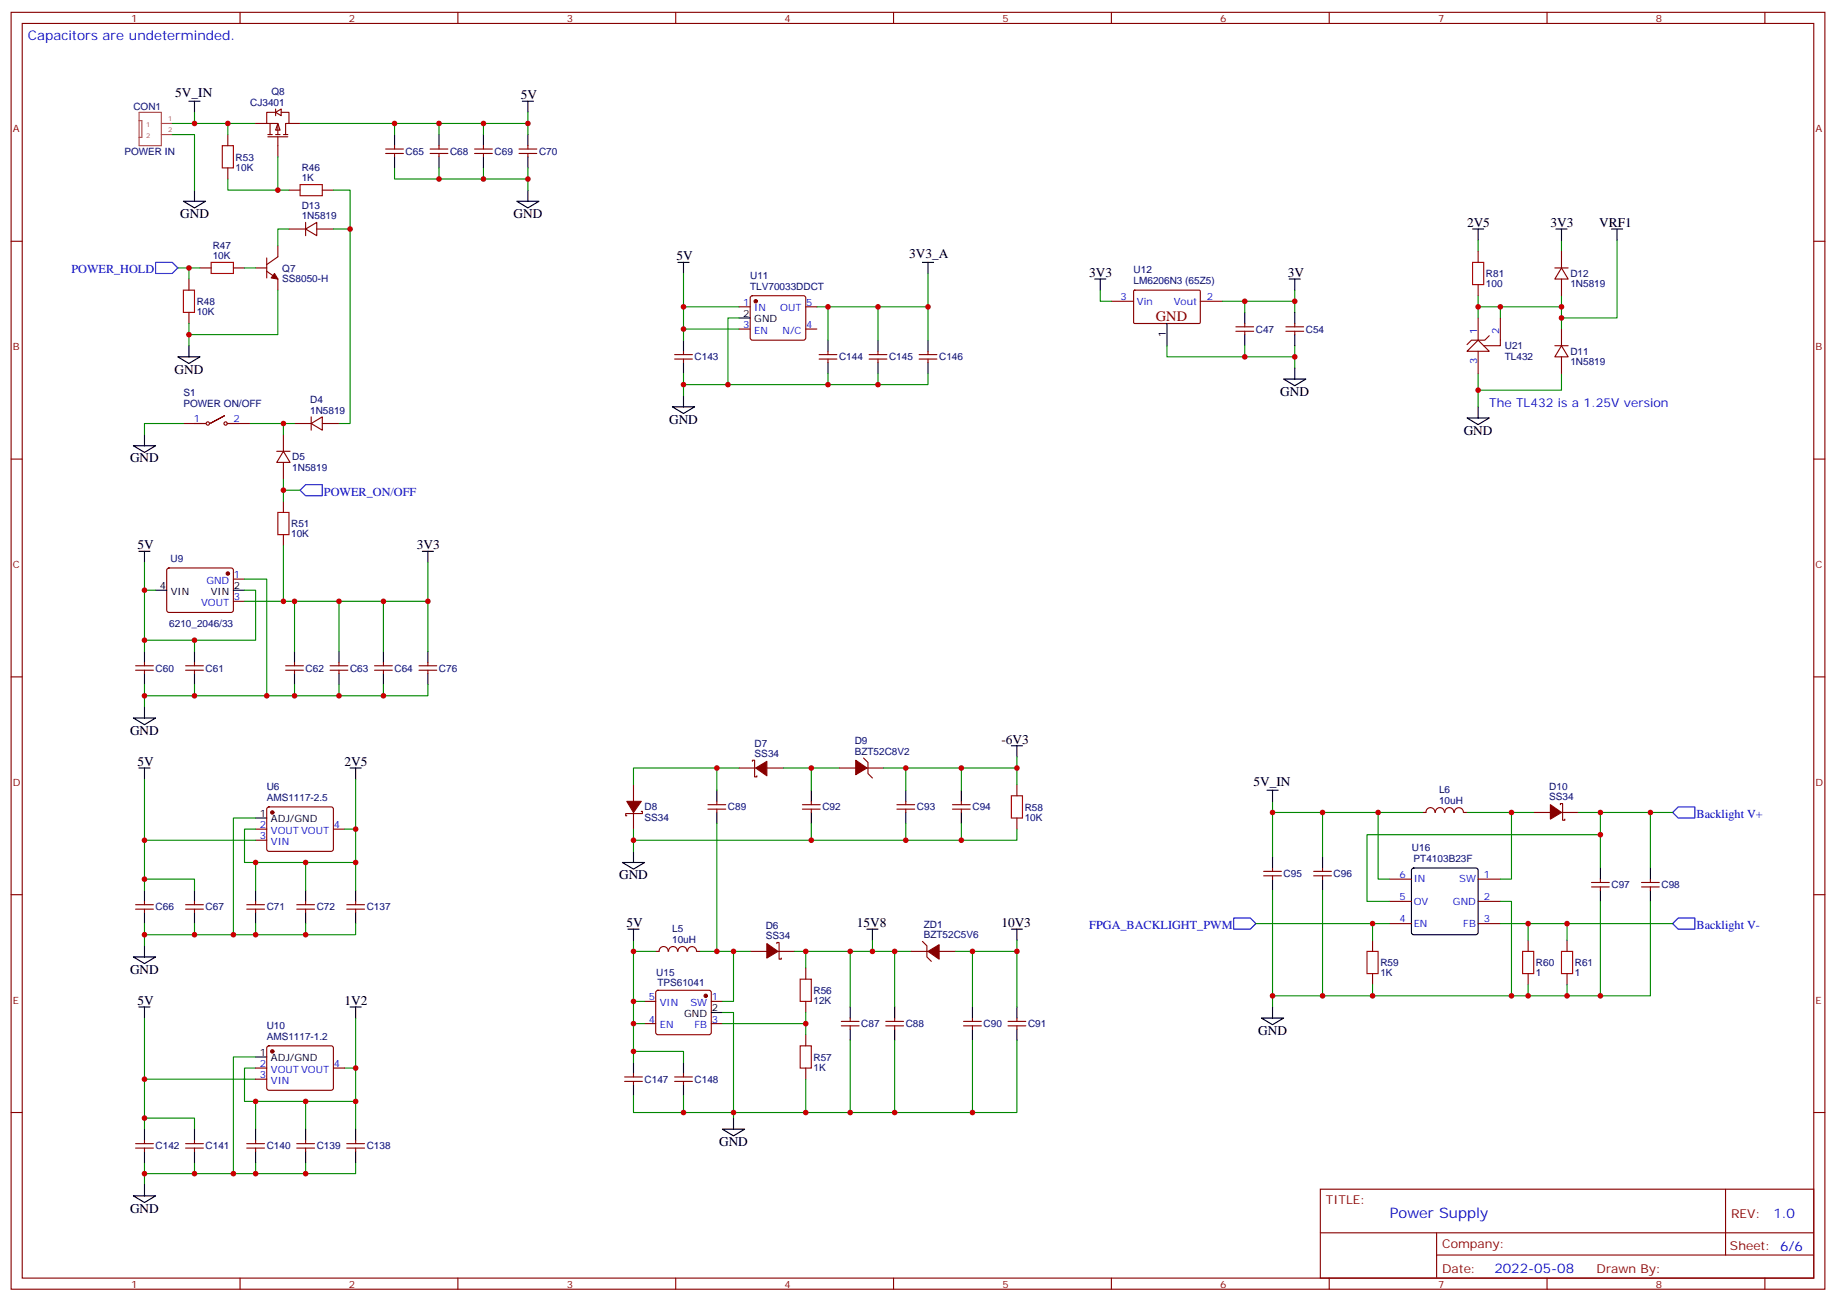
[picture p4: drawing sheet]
<svg xmlns="http://www.w3.org/2000/svg" width="583mm" height="413mm" viewBox="0 0 583 413" stroke-linecap="round" stroke-linejoin="round" font-family="sans-serif">
<g fill="none" stroke="#870000" stroke-width=".35">
<path d="M3.5 3.9h575.8v405.4h-575.8zM7.1 7.4h568.6v398.3h-568.6zM76.2 3.9v3.5M145.3 3.9v3.5M214.5 3.9v3.5M283.6 3.9v3.5M352.8 3.9v3.5M421.9 3.9v3.5M491.1 3.9v3.5M560.2 3.9v3.5M72.3 42.7v3.5M72.3 53.3v3.5"/>
<path d="M122.4 47.3h5.7M122.4 48.7h5.7M125.2 46.2v1.1M125.2 48.7v1.1M136.5 47.3h5.7M136.5 48.7h5.7M139.3 46.2v1.1M139.3 48.7v1.1M150.6 47.3h5.7M150.6 48.7h5.7M153.5 46.2v1.1M153.5 48.7v1.1"/>
<path d="M164.7 47.3h5.7M164.7 48.7h5.7M167.6 46.2v1.1M167.6 48.7v1.1M3.5 76.6h3.6M575.7 76.6h3.6M352.8 95.6h7M359.9 92.3l.3-.2 20.6 .1 .2 .3-.1 10-.3 .2-20.6-.1-.2-.3zM381 95.6h7.1M408.2 103.8h5.6M408.2 105.2h5.6M411 102.7v1.1"/>
<path d="M411 105.2v1M90 138v5.3M93.5 134.4h5.3M98.8 134.4l3.5-2.1v4.3zM98.8 132.3v4.3M102.3 134.4h5.3M3.5 145.7h3.6M87.8 143.3h4.3M90 143.3l2.1 3.5h-4.3zM90 146.8v5.3M90 159.1v3.6M575.7 145.7h3.6"/>
<path d="M90 169.7v3.5M3.5 214.9h3.6M43 211.3h5.7M43 212.8h5.7M45.9 210.3v1M45.9 212.8v1M58.9 211.3h5.7M58.9 212.8h5.7M61.7 210.3v1M61.7 212.8v1M90.7 211.3h5.6M90.7 212.8h5.6"/>
<path d="M93.5 210.3v1M93.5 212.8v1M104.8 211.3h5.6M104.8 212.8h5.6M107.6 210.3v1M107.6 212.8v1M118.9 211.3h5.6M118.9 212.8h5.6M121.7 210.3v1M121.7 212.8v1M133 211.3h5.6M133 212.8h5.6"/>
<path d="M135.8 210.3v1M135.8 212.8v1M575.7 214.9h3.6M3.5 284h3.6M246.6 299.5v-.3h.7v5.3h.7v-.4M575.7 284h3.6M204.6 317.9h3.5M208.4 314.6l.4-.2h16.3l.5 .2 .2 .5v12.7l-.3 .5-.4 .2h-16.3l-.5-.3-.2-.4v-12.7zM225.8 317.9h3.5M238.1 302h5.3M246.9 302h5.3M204.6 324.9h3.5"/>
<path d="M225.8 324.9h3.5M3.5 353.2h3.6M575.7 353.2h3.6M419.1 377.5h156.6v28.2h-156.6zM547.7 377.5v20.9M419.1 391.4h156.5M456 398.4h119.6M456 391.4v14.1M76.2 405.7v3.6M145.3 405.7v3.6M214.5 405.7v3.6M283.6 405.7v3.6"/>
<path d="M352.8 405.7v3.6M421.9 405.7v3.6M491.1 405.7v3.6M560.2 405.7v3.6"/>
</g>
<path d="M44.2 35.7h7v10.5h-7zM44.2 38.3h.8v5.3h-.8M51.2 39.2h3.5M51.2 42.7h3.5" fill="none" stroke="#a64a4a" stroke-width=".35"/>
<path d="M54.7 39.2h26.4M61.7 35.7v3.5M54.7 42.7h7v17.7M349.2 92.1v3.5h3.6M388.1 95.6h22.9M411 92.1v7.1M370.4 109.7v3.6h40.6M411 109.7v7.1M90 155.6h5.2" fill="none" stroke="#008700" stroke-width=".35"/>
<g fill="none" stroke="#000" stroke-width=".35">
<path d="M60 32.1h3.5M61.7 32.1v3.6M125.2 42.7v3.5M125.2 49.8v3.5M139.3 42.7v3.5M139.3 49.8v3.5M153.5 42.7v3.5M153.5 49.8v3.5M167.6 42.7v3.5M167.6 49.8v3.5M58.2 63.9h7.1l-3.6 2.1zM61.7 60.4v3.5"/>
<path d="M347.5 88.6h3.5M349.2 88.6v3.5M409.2 88.6h3.5M411 88.6v3.5M411 99.2v3.5M370.4 102.7v7M411 106.2v3.5M411 116.8v3.5M407.5 120.3h7l-3.5 2.1zM134.1 175h3.5M135.8 175v3.5M45.9 206.8v3.5"/>
<path d="M45.9 213.8v3.5M61.7 206.8v3.5M61.7 213.8v3.5M93.5 206.8v3.5M93.5 213.8v3.5M107.6 206.8v3.5M107.6 213.8v3.5M121.7 206.8v3.5M121.7 213.8v3.5M135.8 206.8v3.5M135.8 213.8v3.5M42.3 227.9h7.1l-3.5 2.1z"/>
<path d="M45.9 224.4v3.5M111.1 243.8h3.6M112.9 243.8v3.5M225.8 321.4h3.5"/>
</g>
<path d="M70.6 46.2h3.5v7.1h-3.5zM88.2 162.7h3.5v7h-3.5z" fill="none" stroke="#a10000" stroke-width=".35"/>
<path d="M49.4 83.3h5.3l1.7 1.8-1.7 1.7h-5.3zM95.2 155.6l1.8-1.8h5.3v3.6h-5.3z" fill="none" stroke="#00f" stroke-width=".35"/>
<g fill="#870000" stroke="#870000" stroke-width=".35">
<path d="M243.4 299.5l3.5 2.5-3.5 2.1z"/>
<circle cx="224" cy="316.1" r=".53"/>
</g>
<path d="M448.3 275.8l.4-.2h19.8l.5 .2 .2 .5v19.7l-.2 .5-.5 .2h-19.8l-.5-.2-.2-.5v-19.7z" fill="#fff" stroke="#000" stroke-width=".35"/>
<g fill="none" stroke="#870000" stroke-width=".35">
<path d="M88.2 78v3.5l-3.5 2.5M81.1 85.1h3.6M84.7 86.1l3.5 2.5v3.5M84.7 81.9v6.3M58.2 134.4h7.1M71.3 132l-4.6 2.4 4.6-2.4M72.3 134.4h7.1M53.2 180.5l.4-.2 20.1 .1 .4 .6-.1 13-.6 .4-20.1-.1-.4-.6v-12.7zM74.1 183.8h3.5M74.1 190.9h3.5M201.1 249.1v5.3M201.1 257.9v5.3"/>
<path d="M203.6 257.6h.3v.7h-5.3v.7h.4M224.7 255.4h5.7M224.7 256.9h5.7M227.5 254.4v1M227.5 256.9v1M234.6 243.8h5.3M238.8 241.7v-.4h.7v5.3h.7v-.3M243.4 243.8h5.3M254.7 255.4h5.6M254.7 256.9h5.6M257.5 254.4v1M257.5 256.9v1"/>
<path d="M266.3 243.8h5.3M274.1 240.6l1.4 1.4v3.6l1.4 1.4M275.2 243.8h5.3M284.7 255.4h5.6M284.7 256.9h5.6M287.5 254.4v1M287.5 256.9v1M302.3 255.4h5.7M302.3 256.9h5.7M305.2 254.4v1M305.2 256.9v1M322.8 249.1v3.5"/>
<path d="M322.8 259.7v3.5M455.5 257.9a1.41 1.41 0 0 0-1.4-1.5 1.41 1.41 0 0 0-1.4 1.5h-1.1M455.6 257.9a1.41 1.41 0 0 1 1.5-1.5 1.41 1.41 0 0 1 1.4 1.5M458.6 257.9a1.41 1.41 0 0 1 1.4-1.5 1.41 1.41 0 0 1 1.4 1.5M461.7 257.9a1.41 1.41 0 0 1 1.4-1.5 1.41 1.41 0 0 1 1.4 1.5M464.6 257.9h1.1M486.8 257.9h5.3M495.3 255.4v-.3h.7v5.3h.7v-.4M495.7 257.9h5.2M401.1 276.6h5.7M401.1 278h5.7M403.9 275.6v1"/>
<path d="M403.9 278v1.1M417 276.6h5.6M417 278h5.6M419.8 275.6v1M419.8 278v1.1M441 279.1h7M469.2 279.1h7M508 279.1v1M523.9 279.1v1M292.8 298.8l1.4 1.4v3.6l1.4 1.4M435.7 298.5v3.5M441 286.1h7"/>
<path d="M441 293.2h7M469.2 286.1h7M469.2 293.2h7M485.1 298.5v3.5M497.4 298.5v3.5M505.2 280.1h5.6M505.2 281.6h5.6M508 281.6v1M521.1 280.1h5.6M521.1 281.6h5.6M523.9 281.6v1M208.1 302h1.1"/>
<path d="M209.2 302a1.41 1.41 0 0 1 1.4-1.5 1.41 1.41 0 0 1 1.4 1.5M212.2 302a1.41 1.41 0 0 1 1.4-1.5 1.41 1.41 0 0 1 1.4 1.5M215.2 302a1.41 1.41 0 0 1 1.4-1.5 1.41 1.41 0 0 1 1.4 1.5M218.3 302a1.41 1.41 0 0 1 1.4-1.5 1.41 1.41 0 0 1 1.4 1.5M221.2 302h1M255.8 307.3v3.5M255.8 317.9v3.5M289.3 302h5.3M298.1 302h5.3M435.7 309.1v3.5M485.1 309.1v3.5M497.4 309.1v3.5"/>
<path d="M255.8 328.5v3.5M255.8 339.1v3.5M267.1 324.2h5.6M267.1 325.6h5.6M269.9 323.2v1M269.9 325.6v1.1M281.2 324.2h5.6M281.2 325.6h5.6M284 323.2v1M284 325.6v1.1M305.9 324.2h5.6M305.9 325.6h5.6"/>
<path d="M308.7 323.2v1M308.7 325.6v1.1M320 324.2h5.6M320 325.6h5.6M322.8 323.2v1M322.8 325.6v1.1"/>
<circle cx="66" cy="134.4" r=".53"/>
<circle cx="71.6" cy="134.4" r=".53"/>
</g>
<g fill="none" stroke="#008700" stroke-width=".35">
<path d="M58.2 134.4h-12.3v3.6M79.4 134.4h14.1M90 134.4v3.6M90 152.1v7M45.9 178.5v28.3M90 173.2v17.7M135.8 178.5v28.3M45.9 187.4h3.5M77.6 187.4h3.5v15.8h-35.2M77.6 183.8h7.1v37.1h-38.8M77.6 190.9h58.2M93.5 190.9v15.9"/>
<path d="M107.6 190.9v15.9M45.9 217.3v7.1M61.7 203.2v3.6M61.7 217.3v3.6M93.5 217.3v3.6M107.6 217.3v3.6M121.7 217.3v3.6h-37M227.5 243.8v7.1M234.6 243.8h-33.5v5.3M248.7 243.8h17.6M257.5 243.8v7.1M280.5 243.8h42.3"/>
<path d="M287.5 243.8v7.1M305.2 243.8v7.1M322.8 240.3v8.8M403.9 254.4v17.6M403.9 257.9h47.7M419.8 257.9v14.1M437.4 257.9v21.2h3.6M465.7 257.9h21.1M479.8 257.9v21.2h-3.6M500.9 257.9h30M508 257.9v17.7M523.9 257.9v17.7"/>
<path d="M201.1 263.2v7.1M227.5 261.4v40.6M257.5 261.4v5.3M287.5 261.4v5.3M305.2 261.4v5.3M322.8 263.2v3.5h-121.7M508 265h-74.1v21.1h7.1M201.1 298.5v26.4h3.5M276.9 298.5v3.5M322.8 298.5v21.2M398.6 293.2h42.4M403.9 282.6v37.1"/>
<path d="M419.8 282.6v33.5M435.7 293.2v5.3M476.2 286.1h3.6v30M476.2 293.2h54.7M485.1 293.2v5.3M497.4 293.2v5.3M508 286.1v30M523.9 286.1v30h-120M201.1 317.9h3.5M201.1 302h7M222.2 302h15.9M232.8 302v15.9h-3.5"/>
<path d="M252.2 302h37.1M255.8 302v5.3M269.9 302v17.7M284 302v17.7M303.4 302h19.4M308.7 302v17.7M435.7 312.6v3.5M485.1 312.6v3.5M497.4 312.6v3.5M229.3 321.4h3.5v33.5M229.3 324.9h26.5M255.8 321.4v7.1"/>
<path d="M322.8 330.2v23h-90"/>
</g>
<g fill="none" stroke="#000" stroke-width=".35">
<path d="M45.9 138v3.5M42.3 141.5h7.1l-3.5 2.1zM44.1 175h3.5M45.9 175v3.5M49.4 187.4h3.5M74.1 187.4h3.5M321 236.7h3.6M322.8 236.7v3.6M227.5 250.9v3.5M227.5 257.9v3.5M257.5 250.9v3.5M257.5 257.9v3.5"/>
<path d="M287.5 250.9v3.5M287.5 257.9v3.5M305.2 250.9v3.5M305.2 257.9v3.5M402.2 250.9h3.5M403.9 250.9v3.5M197.6 273.8h7l-3.5 2.1zM201.1 270.3v3.5M403.9 272v3.6M403.9 279.1v3.5M419.8 272v3.6M419.8 279.1v3.5"/>
<path d="M508 275.6v3.5M523.9 275.6v3.5M275.2 295h3.5M276.9 295v3.5M321 295h3.6M322.8 295v3.5M508 282.6v3.5M523.9 282.6v3.5M269.9 319.7v3.5M284 319.7v3.5M308.7 319.7v3.5M322.8 319.7v3.5"/>
<path d="M403.9 319.7v3.5M269.9 326.7v3.5M284 326.7v3.5M308.7 326.7v3.5M322.8 326.7v3.5M400.4 323.2h7.1l-3.6 2.1zM229.3 358.5h7.1l-3.6 2.1zM232.8 354.9v3.6"/>
</g>
<path d="M321 252.6h3.6v7.1h-3.6zM254 310.8h3.5v7.1h-3.5zM433.9 302h3.5v7.1h-3.5zM483.3 302h3.5v7.1h-3.5zM495.7 302h3.5v7.1h-3.5zM254 332h3.5v7.1h-3.5z" fill="none" stroke="#a10000" stroke-width=".35"/>
<g fill="#870000" stroke="#870000" stroke-width=".35">
<path d="M294.6 302l3.5-2.1v4.6z"/>
<path d="M239.9 243.8l3.5-2.1v4.6z"/>
<path d="M199 254.4h4.6l-2.5 3.5z"/>
<path d="M271.6 241.3l3.6 2.5-3.6 2.1z"/>
<path d="M492.1 255.4l3.6 2.5-3.6 2.1z"/>
<path d="M87.1 86.8l1.1 1.8-2.1-.4z"/>
<circle cx="72.3" cy="182.1" r=".53"/>
</g>
<path d="M532.7 256.2h5.3v3.5h-5.3l-1.8-1.8zM391.6 291.4h5.3l1.7 1.8-1.7 1.8h-5.3zM532.7 291.4h5.3v3.6h-5.3l-1.8-1.8z" fill="none" stroke="#00f" stroke-width=".35"/>
<g fill="#fff" stroke="#870000" stroke-width=".35">
<path d="M88.2 39.2l.7 2.1h-1.4z"/>
<path d="M87.5 35.7l1.8-1.1v2.1z"/>
</g>
<g fill="none" stroke="#870000" stroke-width=".35">
<path d="M81.1 39.2h3.6M84.7 39.2h3.5v3.5M85.7 39.2v3.5M87.5 35.7h-2.8v3.5M87.5 34.6v2.1M89.3 35.7h2.4v3.5h-1v3.5M91.7 39.2h3.5M85 43.4h6.4M85 42.7h1.4M87.5 42.7h1.4M88.2 43.4v6.4M90 42.7h1.4"/>
<path d="M91.7 60.4h3.5M91.7 72.7h5.3M97 72.7l3.5-2.1v4.2zM97 70.6v4.2M100.5 72.7h5.3M102.3 60.4h3.5M469.2 79.8v3.5M495.7 79.8v5.3M60 88.6v3.5M60 99.2v3.5M63.5 85.1h3.5M74.1 85.1h3.5"/>
<path d="M234.6 97.4h3.5M238.4 94.1l.4-.2h16.3l.5 .2 .2 .5v12.7l-.3 .5-.4 .2h-16.3l-.5-.2-.2-.5v-12.7zM255.8 97.4h3.5M469.2 90.3v3.6M493.5 85.1h4.3M495.7 85.1l2.1 3.5h-4.3zM495.7 88.6v5.3M214.1 112.6h5.7M214.1 114h5.7M217 111.5v1.1M217 114v1M234.6 104.5h3.5"/>
<path d="M255.8 104.5h3.5M260 112.6h5.6M260 114h5.6M262.8 111.5v1.1M262.8 114v1M275.9 112.6h5.6M275.9 114h5.6M278.7 111.5v1.1M278.7 114v1M291.7 112.6h5.7M291.7 114h5.7M294.6 111.5v1.1"/>
<path d="M294.6 114v1M392.3 103.8h5.6M392.3 105.2h5.6M395.1 102.7v1.1M395.1 105.2v1M493.5 109.7h4.3M495.7 109.7l2.1 3.6h-4.3zM495.7 104.5v5.2M495.7 113.3v5.3M84.9 256.4l.5-.2h20l.4 .7v12.9l-.7 .5-20-.1-.4-.6v-12.7zM81.1 266.7h3.6M81.1 263.2h3.6"/>
<path d="M105.8 263.2h3.6M43 287.2h5.7M43 288.6h5.7M45.9 286.1v1.1M45.9 288.6v1.1M58.9 287.2h5.7M58.9 288.6h5.7M61.7 286.1v1.1M61.7 288.6v1.1M78.3 287.2h5.7M78.3 288.6h5.7M81.1 286.1v1.1"/>
<path d="M81.1 288.6v1.1M94.2 287.2h5.6M94.2 288.6h5.6M97 286.1v1.1M97 288.6v1.1M110.1 287.2h5.6M110.1 288.6h5.6M112.9 286.1v1.1M112.9 288.6v1.1M81.1 339.1h3.6M84.9 332.2l.5-.2 20 .1 .4 .6v13l-.7 .4-20-.1-.4-.6v-12.7zM105.8 339.1h3.6"/>
<path d="M81.1 342.6h3.6M198.3 341.9h5.6M198.3 343.3h5.6M201.1 340.8v1.1M201.1 343.3v1M214.1 341.9h5.7M214.1 343.3h5.7M217 340.8v1.1M217 343.3v1M43 363h5.7M43 364.5h5.7M45.9 362v1"/>
<path d="M45.9 364.5v1M58.9 363h5.7M58.9 364.5h5.7M61.7 362v1M61.7 364.5v1M78.3 363h5.7M78.3 364.5h5.7M81.1 362v1M81.1 364.5v1M94.2 363h5.6M94.2 364.5h5.6M97 362v1"/>
<path d="M97 364.5v1M110.1 363h5.6M110.1 364.5h5.6M112.9 362v1M112.9 364.5v1"/>
</g>
<g fill="none" stroke="#008700" stroke-width=".35">
<path d="M72.3 39.2v3.5M125.2 39.2v3.5M139.3 39.2v3.5M153.5 39.2v3.5M167.6 35.7v3.5h-72.4M167.6 39.2v3.5M72.3 56.8v3.6h19.4M88.2 49.8v10.6M125.2 53.3v3.5h42.4M139.3 53.3v3.5M153.5 53.3v3.5M167.6 53.3v7.1"/>
<path d="M91.7 72.7h-3.5v5.3M105.8 60.4h5.3v74h-3.5M105.8 72.7h5.3M469.2 76.2v3.6M495.7 76.2v3.6M513.3 76.2v24.7h-17.6M56.4 85.1h7.1M60 85.1v3.5M77.6 85.1h3.5M88.2 92.1v14.1h-28.2M217 86.8v21.2M217 97.4h17.6"/>
<path d="M259.3 97.4h35.3M262.8 97.4v10.6M278.7 97.4v10.6M294.6 86.8v21.2M395.1 95.6v3.6M469.2 97.4h26.5M469.2 93.9v7M476.2 97.4v3.5M495.7 93.9v10.6M60 102.7v7M217 118.6v7M217 104.5h17.6"/>
<path d="M234.6 100.9h-3.5v21.2M262.8 118.6v3.5M278.7 118.6v3.5M294.6 118.6v3.5h-77.6M395.1 109.7v3.6M469.2 118.6v10.6M495.7 118.6v5.3h-26.5M45.9 247.3v35.3M81.1 259.7h-7v37M112.9 247.3v35.3M45.9 279.1h15.8v3.5M45.9 266.7h35.2"/>
<path d="M81.1 263.2h-3.5v10.6h35.3M81.1 273.8v8.8M97 273.8v8.8M109.4 263.2h3.5M45.9 293.2v7M61.7 293.2v3.5M81.1 293.2v3.5M97 293.2v3.5M112.9 293.2v3.5h-67M45.9 323.2v35.3M81.1 335.5h-7v37.1M81.1 339.1h-3.5v10.5h35.3"/>
<path d="M109.4 339.1h3.5M112.9 323.2v35.3M201.1 333.8h15.9v3.5M201.1 324.9v12.4M269.9 330.2v23M284 330.2v23M308.7 330.2v23M45.9 354.9h15.8v3.6M45.9 342.6h35.2M81.1 349.6v8.9M97 349.6v8.9M201.1 347.9v5.3h31.7"/>
<path d="M217 347.9v5.3M255.8 342.6v10.6M45.9 369v7.1M61.7 369v3.6M81.1 369v3.6M97 369v3.6M112.9 369v3.6h-67"/>
</g>
<g fill="none" stroke="#000" stroke-width=".35">
<path d="M165.8 32.1h3.5M167.6 32.1v3.6M164 63.9h7.1l-3.5 2.1zM167.6 60.4v3.5M467.4 72.7h3.6M469.2 72.7v3.5M493.9 72.7h3.5M495.7 72.7v3.5M511.5 72.7h3.6M513.3 72.7v3.5M215.2 83.3h3.5M217 83.3v3.5"/>
<path d="M292.8 83.3h3.5M294.6 83.3v3.5M395.1 99.2v3.5M56.4 113.3h7.1l-3.5 2.1zM60 109.7v3.6M217 108v3.5M217 115v3.6M234.6 100.9h3.5M262.8 108v3.5M262.8 115v3.6M278.7 108v3.5M278.7 115v3.6"/>
<path d="M294.6 108v3.5M294.6 115v3.6M395.1 106.2v3.5M213.4 129.2h7.1l-3.5 2.1zM217 125.6v3.6M465.7 132.7h7l-3.5 2.1zM469.2 129.2v3.5M44.1 243.8h3.5M45.9 243.8v3.5M81.1 259.7h3.6M45.9 282.6v3.5M45.9 289.7v3.5"/>
<path d="M61.7 282.6v3.5M61.7 289.7v3.5M81.1 282.6v3.5M81.1 289.7v3.5M97 282.6v3.5M97 289.7v3.5M112.9 282.6v3.5M112.9 289.7v3.5M199.3 295h3.5M201.1 295v3.5M42.3 303.8h7.1l-3.5 2.1zM44.1 319.7h3.5"/>
<path d="M45.9 300.2v3.6M45.9 319.7v3.5M111.1 319.7h3.6M112.9 319.7v3.5M81.1 335.5h3.6M201.1 337.3v3.5M217 337.3v3.5M45.9 358.5v3.5M61.7 358.5v3.5M81.1 358.5v3.5M97 358.5v3.5M112.9 358.5v3.5"/>
<path d="M201.1 344.3v3.6M217 344.3v3.6M42.3 379.6h7.1l-3.5 2.1zM45.9 365.5v3.5M45.9 376.1v3.5M61.7 365.5v3.5M81.1 365.5v3.5M97 365.5v3.5M112.9 365.5v3.5"/>
</g>
<path d="M95.2 58.6h7.1v3.5h-7.1zM58.2 92.1h3.5v7.1h-3.5zM67 83.3h7.1v3.5h-7.1zM467.4 83.3h3.6v7h-3.6z" fill="none" stroke="#a10000" stroke-width=".35"/>
<g fill="#870000" stroke="#870000" stroke-width=".35">
<circle cx="86.4" cy="257.9" r=".53"/>
<circle cx="86.4" cy="333.8" r=".53"/>
<circle cx="239.9" cy="95.6" r=".53"/>
</g>
<path d="M465.7 111.5l3.5-3.5 3.5 3.5z" fill="#fff" stroke="#870000" stroke-width=".35"/>
<path d="M469.2 100.9v7.1M469.2 111.5v7.1M472.7 106.6l-1.4 1.4h-4.2l-1.4 1.4M476.2 100.9v8.8h-5.2" fill="none" stroke="#870000" stroke-width=".35"/>
<path d="M121.7 190.9v15.9M135.8 217.3v3.6h-14.1" fill="none" stroke="#008700" stroke-width=".35"/>
<g fill="#c00">
<circle cx="411" cy="95.6" r=".88"/>
<circle cx="411" cy="113.3" r=".88"/>
<circle cx="61.7" cy="39.2" r=".88"/>
<circle cx="201.1" cy="317.9" r=".88"/>
<circle cx="201.1" cy="302" r=".88"/>
<circle cx="232.8" cy="302" r=".88"/>
<circle cx="227.5" cy="302" r=".88"/>
<circle cx="255.8" cy="324.9" r=".88"/>
<circle cx="269.9" cy="302" r=".88"/>
<circle cx="276.9" cy="302" r=".88"/>
<circle cx="255.8" cy="302" r=".88"/>
<circle cx="284" cy="302" r=".88"/>
<circle cx="322.8" cy="302" r=".88"/>
<circle cx="308.7" cy="302" r=".88"/>
<circle cx="227.5" cy="243.8" r=".88"/>
<circle cx="257.5" cy="243.8" r=".88"/>
<circle cx="322.8" cy="243.8" r=".88"/>
<circle cx="305.2" cy="243.8" r=".88"/>
<circle cx="287.5" cy="243.8" r=".88"/>
<circle cx="201.1" cy="266.7" r=".88"/>
<circle cx="305.2" cy="266.7" r=".88"/>
<circle cx="287.5" cy="266.7" r=".88"/>
<circle cx="257.5" cy="266.7" r=".88"/>
<circle cx="435.7" cy="293.2" r=".88"/>
<circle cx="485.1" cy="293.2" r=".88"/>
<circle cx="497.4" cy="293.2" r=".88"/>
<circle cx="403.9" cy="316.1" r=".88"/>
<circle cx="479.8" cy="316.1" r=".88"/>
<circle cx="508" cy="316.1" r=".88"/>
<circle cx="435.7" cy="316.1" r=".88"/>
<circle cx="485.1" cy="316.1" r=".88"/>
<circle cx="497.4" cy="316.1" r=".88"/>
<circle cx="419.8" cy="316.1" r=".88"/>
<circle cx="403.9" cy="257.9" r=".88"/>
<circle cx="419.8" cy="257.9" r=".88"/>
<circle cx="437.4" cy="257.9" r=".88"/>
<circle cx="479.8" cy="257.9" r=".88"/>
<circle cx="508" cy="257.9" r=".88"/>
<circle cx="523.9" cy="257.9" r=".88"/>
<circle cx="508" cy="265" r=".88"/>
<circle cx="90" cy="155.6" r=".88"/>
<circle cx="45.9" cy="203.2" r=".88"/>
<circle cx="45.9" cy="187.4" r=".88"/>
<circle cx="45.9" cy="220.9" r=".88"/>
<circle cx="61.7" cy="203.2" r=".88"/>
<circle cx="61.7" cy="220.9" r=".88"/>
<circle cx="107.6" cy="190.9" r=".88"/>
<circle cx="93.5" cy="190.9" r=".88"/>
<circle cx="84.7" cy="220.9" r=".88"/>
<circle cx="93.5" cy="220.9" r=".88"/>
<circle cx="107.6" cy="220.9" r=".88"/>
<circle cx="90" cy="190.9" r=".88"/>
<circle cx="90" cy="134.4" r=".88"/>
<circle cx="72.3" cy="39.2" r=".88"/>
<circle cx="88.2" cy="60.4" r=".88"/>
<circle cx="111.1" cy="72.7" r=".88"/>
<circle cx="60" cy="85.1" r=".88"/>
<circle cx="60" cy="106.2" r=".88"/>
<circle cx="167.6" cy="56.8" r=".88"/>
<circle cx="139.3" cy="56.8" r=".88"/>
<circle cx="153.5" cy="56.8" r=".88"/>
<circle cx="125.2" cy="39.2" r=".88"/>
<circle cx="139.3" cy="39.2" r=".88"/>
<circle cx="153.5" cy="39.2" r=".88"/>
<circle cx="167.6" cy="39.2" r=".88"/>
<circle cx="45.9" cy="279.1" r=".88"/>
<circle cx="45.9" cy="296.7" r=".88"/>
<circle cx="61.7" cy="296.7" r=".88"/>
<circle cx="45.9" cy="266.7" r=".88"/>
<circle cx="112.9" cy="273.8" r=".88"/>
<circle cx="112.9" cy="263.2" r=".88"/>
<circle cx="74.1" cy="296.7" r=".88"/>
<circle cx="74.1" cy="372.6" r=".88"/>
<circle cx="112.9" cy="339.1" r=".88"/>
<circle cx="112.9" cy="349.6" r=".88"/>
<circle cx="45.9" cy="342.6" r=".88"/>
<circle cx="61.7" cy="372.6" r=".88"/>
<circle cx="45.9" cy="372.6" r=".88"/>
<circle cx="45.9" cy="354.9" r=".88"/>
<circle cx="81.1" cy="296.7" r=".88"/>
<circle cx="81.1" cy="273.8" r=".88"/>
<circle cx="97" cy="273.8" r=".88"/>
<circle cx="97" cy="296.7" r=".88"/>
<circle cx="81.1" cy="349.6" r=".88"/>
<circle cx="81.1" cy="372.6" r=".88"/>
<circle cx="97" cy="349.6" r=".88"/>
<circle cx="97" cy="372.6" r=".88"/>
<circle cx="217" cy="122.1" r=".88"/>
<circle cx="231.1" cy="122.1" r=".88"/>
<circle cx="262.8" cy="122.1" r=".88"/>
<circle cx="278.7" cy="122.1" r=".88"/>
<circle cx="217" cy="97.4" r=".88"/>
<circle cx="217" cy="104.5" r=".88"/>
<circle cx="294.6" cy="97.4" r=".88"/>
<circle cx="278.7" cy="97.4" r=".88"/>
<circle cx="262.8" cy="97.4" r=".88"/>
<circle cx="232.8" cy="353.2" r=".88"/>
<circle cx="255.8" cy="353.2" r=".88"/>
<circle cx="269.9" cy="353.2" r=".88"/>
<circle cx="284" cy="353.2" r=".88"/>
<circle cx="308.7" cy="353.2" r=".88"/>
<circle cx="217" cy="353.2" r=".88"/>
<circle cx="201.1" cy="324.9" r=".88"/>
<circle cx="201.1" cy="333.8" r=".88"/>
<circle cx="395.1" cy="95.6" r=".88"/>
<circle cx="395.1" cy="113.3" r=".88"/>
<circle cx="469.2" cy="123.9" r=".88"/>
<circle cx="495.7" cy="97.4" r=".88"/>
<circle cx="495.7" cy="100.9" r=".88"/>
<circle cx="476.3" cy="97.4" r=".88"/>
<circle cx="469.2" cy="97.4" r=".88"/>
<circle cx="121.7" cy="220.9" r=".88"/>
<circle cx="135.8" cy="190.9" r=".88"/>
<circle cx="121.7" cy="190.9" r=".88"/>
</g>
<text font-size="4.6" fill="#800" x="366.9" y="102">GND</text>
<text font-size="4.6" fill="#00f" x="441.2" y="386.5">Power Supply</text>
<g font-size="4.2" fill="#00f">
<text x="8.8" y="12.7">Capacitors are undeterminded.</text>
<text x="562.9" y="386.8">1.0</text>
<text x="474.4" y="404.1">2022-05-08</text>
</g>
<g font-size="4.2">
<text x="55.7" y="30.7">5V_IN</text>
<text x="165.3" y="31.5">5V</text>
<text x="57.2" y="69.2">GND</text>
<text x="163" y="69.2">GND</text>
<text x="465.7" y="72">2V5</text>
<text x="492.1" y="72">3V3</text>
<text x="507.6" y="72">VRF1</text>
<text x="214.7" y="82.6">5V</text>
<text x="288.6" y="81.9">3V3_A</text>
<text x="345.7" y="87.9">3V3</text>
<text x="408.8" y="87.9">3V</text>
<text x="55.4" y="118.6">GND</text>
<text x="406.4" y="125.6">GND</text>
<text x="212.4" y="134.4">GND</text>
<text x="464.6" y="138">GND</text>
<text x="41.3" y="146.8">GND</text>
<text x="43.6" y="174.3">5V</text>
<text x="132.3" y="174.3">3V3</text>
<text x="41.3" y="233.2">GND</text>
<text x="317.9" y="236">-6V3</text>
<text x="43.6" y="243.1">5V</text>
<text x="109.4" y="243.1">2V5</text>
<text x="397.8" y="249.4">5V_IN</text>
<text x="196.5" y="279.1">GND</text>
<text x="198.9" y="294.3">5V</text>
<text x="272" y="294.3">15V8</text>
<text x="317.9" y="294.3">10V3</text>
<text x="41.3" y="309.1">GND</text>
<text x="43.6" y="319">5V</text>
<text x="109.4" y="318.9">1V2</text>
<text x="399.3" y="328.5">GND</text>
<text x="228.2" y="363.7">GND</text>
<text x="41.3" y="384.9">GND</text>
</g>
<g font-size="3.9" fill="#00f">
<text x="22.7" y="86.8">POWER_HOLD</text>
<text x="472.7" y="129.2">The TL432 is a 1.25V version</text>
<text x="102.8" y="157.4">POWER_ON/OFF</text>
<text x="538.5" y="259.7">Backlight V+</text>
<text x="345.8" y="295">FPGA_BACKLIGHT_PWM</text>
<text x="538.5" y="295">Backlight V-</text>
</g>
<g font-size="3.9" fill="#800">
<text x="420.9" y="382.1">TITLE:</text>
<text x="549.5" y="386.8">REV:</text>
<text x="457.8" y="396.3">Company:</text>
<text x="549.1" y="396.9">Sheet: 6/6</text>
<text x="457.8" y="404">Date:</text>
<text x="506.8" y="404.1">Drawn By:</text>
</g>
<g font-size="3.2" fill="#800">
<text x="41.6" y="6.9">1</text>
<text x="110.8" y="6.9">2</text>
<text x="179.9" y="6.9">3</text>
<text x="249.1" y="6.9">4</text>
<text x="318.2" y="6.9">5</text>
<text x="387.3" y="6.9">6</text>
<text x="456.5" y="6.9">7</text>
<text x="525.6" y="6.9">8</text>
<text x="4.1" y="42">A</text>
<text x="576.3" y="42">A</text>
<text x="4.1" y="111.2">B</text>
<text x="576.3" y="111.2">B</text>
<text x="4.1" y="180.3">C</text>
<text x="576.3" y="180.3">C</text>
<text x="4.1" y="249.4">D</text>
<text x="576.3" y="249.4">D</text>
<text x="4.1" y="318.6">E</text>
<text x="576.3" y="318.6">E</text>
<text x="41.6" y="408.7">1</text>
<text x="110.8" y="408.7">2</text>
<text x="179.9" y="408.7">3</text>
<text x="249.1" y="408.7">4</text>
<text x="318.2" y="408.7">5</text>
<text x="387.3" y="408.7">6</text>
<text x="456.5" y="408.7">7</text>
<text x="525.6" y="408.7">8</text>
</g>
<g font-size="3.2" fill="#000080">
<text x="42.3" y="35">CON1</text>
<text x="79.5" y="33.5">CJ3401</text>
<text x="86.2" y="30.2">Q8</text>
<text x="39.5" y="49.2">POWER IN</text>
<text x="74.8" y="51">R53</text>
<text x="128.8" y="49.1">C65</text>
<text x="142.9" y="49.1">C68</text>
<text x="157" y="49.1">C69</text>
<text x="171.1" y="49.1">C70</text>
<text x="74.8" y="54.2">10K</text>
<text x="95.8" y="57.5">1K</text>
<text x="95.8" y="54.3">R46</text>
<text x="95.8" y="69.5">1N5819</text>
<text x="95.8" y="66.3">D13</text>
<text x="67.5" y="82.2">10K</text>
<text x="67.5" y="79">R47</text>
<text x="89.6" y="89.5">SS8050-H</text>
<text x="89.6" y="86.2">Q7</text>
<text x="238.1" y="88.6">U11</text>
<text x="359.8" y="86.8">U12</text>
<text x="471.7" y="88">R81</text>
<text x="498.5" y="87.9">D12</text>
<text x="238.1" y="92.1">TLV70033DDCT</text>
<text x="359.8" y="90.1">LM6206N3 (65Z5)</text>
<text x="471.7" y="91.2">100</text>
<text x="498.5" y="91.2">1N5819</text>
<text x="62.4" y="100">10K</text>
<text x="62.4" y="96.8">R48</text>
<text x="398.6" y="105.6">C47</text>
<text x="414.5" y="105.6">C54</text>
<text x="477.7" y="110.9">U21</text>
<text x="498.5" y="112.6">D11</text>
<text x="220.5" y="114.4">C143</text>
<text x="266.3" y="114.4">C144</text>
<text x="282.2" y="114.4">C145</text>
<text x="298.1" y="114.4">C146</text>
<text x="477.7" y="114.2">TL432</text>
<text x="498.5" y="115.9">1N5819</text>
<text x="58.2" y="125.6">S1</text>
<text x="58.2" y="129.2">POWER ON/OFF</text>
<text x="98.4" y="131.3">1N5819</text>
<text x="98.4" y="128">D4</text>
<text x="92.8" y="149.4">1N5819</text>
<text x="92.8" y="146.2">D5</text>
<text x="92.4" y="167.4">R51</text>
<text x="92.4" y="170.6">10K</text>
<text x="54.2" y="178.5">U9</text>
<text x="53.7" y="199.1">6210_2046/33</text>
<text x="49.4" y="213.2">C60</text>
<text x="65.3" y="213.2">C61</text>
<text x="97" y="213.2">C62</text>
<text x="111.1" y="213.2">C63</text>
<text x="125.2" y="213.2">C64</text>
<text x="139.3" y="213.2">C76</text>
<text x="239.5" y="237">D7</text>
<text x="271.3" y="239.6">BZT52C8V2</text>
<text x="271.3" y="236.3">D9</text>
<text x="239.5" y="240.3">SS34</text>
<text x="84.7" y="250.9">U6</text>
<text x="456.8" y="251.8">L6</text>
<text x="491.8" y="250.8">D10</text>
<text x="84.7" y="254.4">AMS1117-2.5</text>
<text x="204.6" y="257.3">D8</text>
<text x="231.1" y="257.3">C89</text>
<text x="261.1" y="257.3">C92</text>
<text x="291" y="257.3">C93</text>
<text x="308.7" y="257.3">C94</text>
<text x="325.3" y="257.3">R58</text>
<text x="456.8" y="255.3">10uH</text>
<text x="491.8" y="254">SS34</text>
<text x="204.6" y="260.5">SS34</text>
<text x="325.3" y="260.5">10K</text>
<text x="448.2" y="270.3">U16</text>
<text x="448.7" y="273.8">PT4103B23F</text>
<text x="407.5" y="278.4">C95</text>
<text x="423.3" y="278.4">C96</text>
<text x="511.5" y="282">C97</text>
<text x="527.4" y="282">C98</text>
<text x="49.4" y="289">C66</text>
<text x="65.3" y="289">C67</text>
<text x="84.7" y="289">C71</text>
<text x="100.5" y="289">C72</text>
<text x="116.4" y="289">C137</text>
<text x="213.4" y="299.4">10uH</text>
<text x="213.4" y="295.9">L5</text>
<text x="243.1" y="298.1">SS34</text>
<text x="243.1" y="294.9">D6</text>
<text x="293.2" y="297.8">BZT52C5V6</text>
<text x="293.2" y="294.5">ZD1</text>
<text x="208.3" y="309.8">U15</text>
<text x="438.1" y="309.9">1K</text>
<text x="438.1" y="306.7">R59</text>
<text x="487.5" y="309.9">1</text>
<text x="487.5" y="306.7">R60</text>
<text x="499.9" y="309.9">1</text>
<text x="499.9" y="306.7">R61</text>
<text x="208.7" y="312.9">TPS61041</text>
<text x="258.2" y="315.5">R56</text>
<text x="258.2" y="318.7">12K</text>
<text x="84.7" y="326.7">U10</text>
<text x="273.4" y="326.1">C87</text>
<text x="287.5" y="326.1">C88</text>
<text x="312.2" y="326.1">C90</text>
<text x="326.3" y="326.1">C91</text>
<text x="84.7" y="330.2">AMS1117-1.2</text>
<text x="258.2" y="339.9">1K</text>
<text x="258.2" y="336.7">R57</text>
<text x="204.6" y="343.7">C147</text>
<text x="220.5" y="343.7">C148</text>
<text x="49.4" y="364.9">C142</text>
<text x="65.3" y="364.9">C141</text>
<text x="84.7" y="364.9">C140</text>
<text x="100.5" y="364.9">C139</text>
<text x="116.4" y="364.9">C138</text>
</g>
<g font-size="3.2" fill="#00f">
<text x="355.7" y="95.3">3</text>
<text x="383.1" y="95.3">2</text>
<text x="235.9" y="97">1</text>
<text x="239.4" y="98.8">IN</text>
<text x="247.7" y="98.8">OUT</text>
<text x="255.9" y="97">5</text>
<text x="360.9" y="96.7">Vin</text>
<text x="372.6" y="96.7">Vout</text>
<text x="235.9" y="104.1">3</text>
<text x="239.4" y="105.9">EN</text>
<text x="248.4" y="105.9">N/C</text>
<text x="255.9" y="104.1">4</text>
<text x="468.8" y="105.9" transform="rotate(-90 468.8 105.9)">1</text>
<text x="475.9" y="105.9" transform="rotate(-90 475.9 105.9)">2</text>
<text x="468.8" y="115.6" transform="rotate(-90 468.8 115.6)">3</text>
<text x="61.5" y="134.1">1</text>
<text x="74.1" y="134.1">2</text>
<text x="65.5" y="185.2">GND</text>
<text x="74.3" y="183.5">1</text>
<text x="74.3" y="190.5">3</text>
<text x="63.8" y="192.3">VOUT</text>
<text x="82.5" y="262.9">2</text>
<text x="106" y="262.9">4</text>
<text x="82.5" y="266.4">3</text>
<text x="86" y="268.1">VIN</text>
<text x="86" y="264.6">VOUT VOUT</text>
<text x="444.2" y="278.7">6</text>
<text x="448.7" y="280.1">IN</text>
<text x="463.2" y="280.1">SW</text>
<text x="471" y="278.7">1</text>
<text x="444.2" y="285.8">5</text>
<text x="448.7" y="287.2">OV</text>
<text x="461.2" y="287.2">GND</text>
<text x="471" y="285.8">2</text>
<text x="444.2" y="292.8">4</text>
<text x="471" y="292.8">3</text>
<text x="448.7" y="294.3">EN</text>
<text x="464.5" y="294.3">FB</text>
<text x="205.9" y="317.5">5</text>
<text x="226" y="317.5">1</text>
<text x="209.4" y="319.3">VIN</text>
<text x="219.2" y="319.3">SW</text>
<text x="205.9" y="324.6">4</text>
<text x="209.4" y="326.4">EN</text>
<text x="220.5" y="326.4">FB</text>
<text x="226" y="324.6">3</text>
<text x="82.5" y="338.7">2</text>
<text x="86" y="340.5">VOUT VOUT</text>
<text x="106" y="338.7">4</text>
<text x="82.5" y="342.2">3</text>
<text x="86" y="344">VIN</text>
</g>
<g font-size="3.2">
<text x="235.9" y="100.6">2</text>
<text x="239.4" y="102.3">GND</text>
<text x="370.1" y="106.8" transform="rotate(-90 370.1 106.8)">1</text>
<text x="50.7" y="187">4</text>
<text x="54.2" y="188.8">VIN</text>
<text x="66.9" y="188.8">VIN</text>
<text x="74.3" y="187">2</text>
<text x="82.5" y="259.3">1</text>
<text x="86" y="261.1">ADJ/GND</text>
<text x="217.2" y="322.8">GND</text>
<text x="226" y="321.1">2</text>
<text x="82.5" y="335.2">1</text>
<text x="86" y="336.9">ADJ/GND</text>
</g>
<g font-size="2.1" fill="#a54b4b">
<text x="46.4" y="40.2">1</text>
<text x="53.3" y="38.5">1</text>
<text x="46.4" y="43.8">2</text>
<text x="53.3" y="42">2</text>
</g>
</svg>
